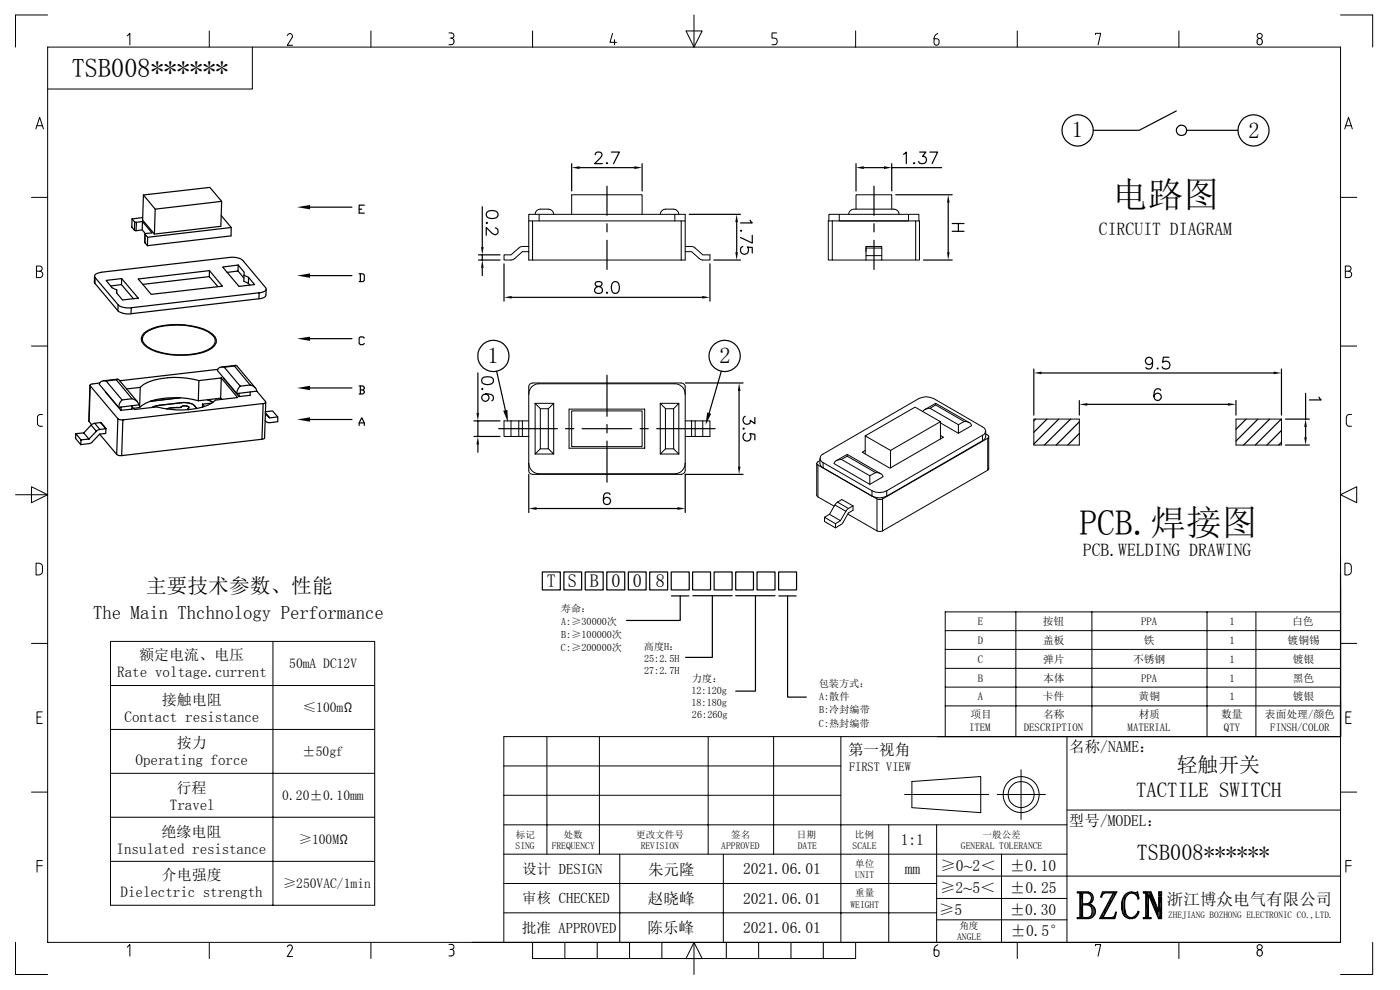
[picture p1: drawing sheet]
<svg xmlns="http://www.w3.org/2000/svg" width="297mm" height="210mm" viewBox="0 0 297 210" stroke-linecap="round" stroke-linejoin="round" font-family="sans-serif">
<g fill="none" stroke="#000" stroke-width=".21">
<path d="M10.1 10h274.3v189.9h-274.3zM10.1 3.2h-6.8v6.8M27 7.6l.5-.5v2.4M44.4 6.6v3.4M53.5 10v8.9h-43.4M60.9 7.5l.6-.4a.57 .57 0 0 1 .5 .9l-1.1 1.6h1.2M78.7 6.6v3.4M95.2 7h.6a.55 .55 0 0 1 .5 .5 .55 .55 0 0 1-.5 .6M95.5 8.1h.3M95.8 8.1a.73 .73 0 0 1 .5 .7 .73 .73 0 0 1-.5 .7h-.6M113 6.6v3.4M130 7.1l-.6 1.9h1.4"/>
<path d="M130.4 8.4v1.1M145.5 6.6h3.5l-1.8 3.4zM147.2 3.2v6.8M164.8 7h-1v1.1h.5a.71 .71 0 0 1 .6 .7 .71 .71 0 0 1-.6 .7h-.5M181.5 6.6v3.4M199 7.1a1.56 1.56 0 0 0-.6 2.4 .67 .67 0 0 0 .8-.5 .67 .67 0 0 0-.5-.8h-.5M215.8 6.6v3.4M232.4 7.3v-.2h1.1l-.6 2.4M250.1 6.6v3.4M266.9 8.2a.64 .64 0 0 1 .9 .7 .64 .64 0 0 1-1.1 .4v-.9zM284.4 3.2h6.8v6.8M7.6 27.3l.8-2.4 .8 2.4"/>
<path d="M7.8 26.7h1.2M285.3 27.3l.8-2.4 .8 2.4M285.5 26.7h1.2M6.7 41.9h3.4M7.7 57.5h.7a.68 .68 0 0 1 .7 .7 .68 .68 0 0 1-.7 .7h-.7v-2.5h.7a.55 .55 0 0 1 .6 .6 .55 .55 0 0 1-.6 .5M112.2 52.3l-1.8 .1-2 1.7h-1.5v1.1l2-.1 1.9-1.7h1.4M112.2 46.9h.8v8.3M112.2 46.9v8.3h33.2v-8.3h-.9M113 46.9h31.5v8.3M113.5 45.5a1.08 1.08 0 0 1 1.1-1.1h1.7a1.16 1.16 0 0 1 1.2 1.1M114.4 45.5v1.4M121.3 45.5v-4.2h14.9v4.2"/>
<path d="M140.1 45.5a1.16 1.16 0 0 1 1.1-1.1h1.7a1.16 1.16 0 0 1 1.1 1.1M143.2 46.9v-1.4h2.2v1.4M143.2 45.5h-31v1.4M145.4 52.3l1.7 .1 2 1.7h1.5v1.1l-1.9-.1-2-1.7h-1.3M176.6 46.9h17.7v8.3h-7.2M176.6 46.9v8.3h7.1M176.6 46.9h-.9v8.3h.9M178 45.5h14.7v1.4h-14.7zM178 45.5h-2.2v1.4M180 45.5a1.16 1.16 0 0 1 1.1-1.1h8.5a1.08 1.08 0 0 1 1.1 1.1M181.6 44.4v-3.1h7.6v3.1M183.7 52.6h3.4v1.6"/>
<path d="M183.7 52.6v-.3h3.4v.3M183.7 52.6v1.6M187.1 54.2v1h-3.4M187.1 54.2h-3.4v1M192.7 45.5h2.2v1.4M194.3 46.9h.8v8.3h-.8M284.4 41.9h3.4M285.4 57.5h.7a.68 .68 0 0 1 .7 .7 .68 .68 0 0 1-.7 .7h-.7v-2.5h.7a.55 .55 0 0 1 .5 .6 .55 .55 0 0 1-.5 .5M6.7 73.4h3.4M284.4 73.4h3.4M9 87.9l-.8 .1-.3 .6 .1 1.5 .2 .2 .8 .1M108.4 89.3v3.3h1.7"/>
<path d="M110.1 89.3h-3.2v3.3h1.5M110.8 89.3h-.7v3.3h.7M112.2 83.6a2.17 2.17 0 0 1 2.2-2.2h28.8a2.17 2.17 0 0 1 2.2 2.2M112.2 98.3a2.24 2.24 0 0 0 2.2 2.2h28.8a2.24 2.24 0 0 0 2.2-2.2M112.2 89.3h-1.4v3.3h1.4M112.4 81.5l.6-.3h31.5a.87 .87 0 0 1 .9 .9v17.7a.87 .87 0 0 1-.9 .8h-31.5a.8 .8 0 0 1-.8-.8v-17.7zM113.5 85.6l1.1 1.1M113.5 85.6v10.7M113.5 85.6h4M114.6 86.7h1.7v8.5h-1.7zM114.6 95.2l-1.1 1.1M116.3 95.2l1.2 1.1h-4"/>
<path d="M117.5 85.6l-1.2 1.1M117.5 85.6v10.7M120.7 86.8h16.1v8.3h-16.1zM121.3 87.2h14.9v7.5h-14.9zM140.1 85.6l1.1 1.1M140.1 85.6v10.7M140.1 85.6h3.9M141.2 95.2l-1.1 1.1h3.9M141.2 86.7h1.7v8.5M141.2 95.2h1.7M141.2 86.7v8.5M142.9 95.2l1.1 1.1"/>
<path d="M142.9 86.7l1.1-1.1v10.7M145.4 89.3h1.3v3.3h.8v-3.3h-.8M145.4 92.6h1.3M147.5 89.3h1.6v3.3M149.1 89.3h1.5v3.3h-3.1M173.3 98.3v6.8l.2 .3M173.5 98.6v6.8l3.4 2M173.5 98.6l12.5 7.2M173.9 97.7l-.6 .5 .2 .4M173.9 97.2v1.1l.4 .7 .3 .2M174.6 98.1v1.1l10.4 6M174.6 98.1l10.4 6"/>
<path d="M177.4 97.7l2.3-1.3 7.1 4.1M178.5 97.5a1.38 1.38 0 0 0-1.6 .8l7.6 4.4M178.5 97.5l1.2-.7 6 3.4M178.5 97.5l6 3.4M179.7 96.4v.4M183.5 92.5l10.6-6.1 5.4 3.1-10.6 6-5.4-3v3.8M188.9 95.5v3.7M196.2 86.9l2.3-1.3 7.1 4.1M197.3 86.6l-.8 .1-.7 .6M198.5 85.6v.3M199.5 92.4l.6 .4-11.3 6.5-5.9-3.4 .6-.4M199.5 89.7l3.8 2.2"/>
<path d="M199.5 89.5v3.6M204.5 89.4a1.51 1.51 0 0 1 1.6 .9l-2.8 1.6v-1.8M204.5 89.4l-6-3.5-1.2 .7 6 3.5M204.5 89.4l-1.2 .7M208.4 92.3a.94 .94 0 0 0 .7-.9 .94 .94 0 0 0-.7-.8l-10.3-6.1a3.4 3.4 0 0 0-3.2 0l-20.3 11.8a.97 .97 0 0 0-.6 .9 .97 .97 0 0 0 .6 .9M208.4 92.3v1.2l-20.3 11.7M208.4 92.3l-20.3 11.8M209.1 92l.6 .4 .1 .3-.3 .3M209.1 91.4v1.2l-.3 .7-.4 .2M209.5 93v6.7l-22.3 12.9M209.5 93l-22.3 12.8M209.8 92.6v6.8l-.3 .3"/>
<path d="M219.3 88.9h9.7v5.5h-9.7zM262.2 88.9h9.7v5.5h-9.7zM286.7 87.9l-.8 .1-.3 .6 .1 1.5 .2 .2 .8 .1M3.3 104.9h6.8M6.7 103.3l3.4 1.6-3.4 1.7zM7.7 119.5a1.17 1.17 0 0 1 1.3 .4 1.68 1.68 0 0 1-.5 2l-.8 .1zM174.9 109.7v.9l2.3 1.4M176 109.1l-1.1 .6 2.3 1.4M177.7 106.5l.9-.5 2.4 1.3-1 .6zM177.7 106.5l-.6 .6M179.4 108.5l-2.3-1.4-1.1 2 2.3 1.3M179.4 108.5l-1.1 1.9"/>
<path d="M179.9 109.1l6.1 3.5M180 107.9l-.6 .6M181 107.3v.9l-1 .6a4.4 4.4 0 0 1-2.8 3.2v-.9l1.1-.7M184.5 100.9v1.8M185 104.1a3.4 3.4 0 0 0 3.1 0M185 105.2a3.4 3.4 0 0 0 3.1 0M185 104.1v1.1M185.7 100.2a1.43 1.43 0 0 1 1.6 .9l-2.8 1.6M185.7 100.2l-1.2 .7M186 105.8l.4 .2 .8-.2M186 112.6l.4 .1 .8-.1M186 105.8v6.8"/>
<path d="M187.2 105.8v6.8M188.1 104.1v1.1M284.4 104.9l3.4-1.6v3.3zM284.4 118.3v38v-31.8M285.3 119.5a1.17 1.17 0 0 1 1.3 .4 1.68 1.68 0 0 1-.4 2l-.9 .1zM6.7 136.5h3.4M23.4 136.1h56.1v55.9h-56.1zM57.9 136.1v55.9M200.5 137.8h83.9M200.5 133.8h83.9M215.5 129.8v26.5M231.6 129.8v26.5"/>
<path d="M256.1 129.8v26.5M266.4 129.8v26.5M284.4 136.5h3.4M284.4 129.8h-83.9v26.5M7.9 152.1h.8M9 151h-1.1v2.5h1.1M23.4 145.4h56.1M23.4 154.7h56.1M116 156.3v24.9M127.2 156.3v24.9M150.2 156.3v24.9M164.1 156.3v24.9"/>
<path d="M178.4 156.3v43.6M200.5 149.7h83.9M200.5 145.8h83.9M200.5 141.8h83.9M226.3 156.3v43.6M284.4 156.3h-177.5v43.6M285.5 152.1h.9M286.6 151h-1.1v2.5h1.1M6.7 168h3.4M23.4 164h56.1M23.4 173.4h56.1M106.9 175h119.4"/>
<path d="M106.9 162.5h.1M106.9 162.5h71.5M178.4 168.7h-71.5M188.5 175v24.9M191.9 168.5h17.9M193.5 165.8l14.6-1.1v7.7l-14.6-1.1zM198.7 175v24.9M211.6 168.5h10.2M216.6 163.3v10.5M226.3 171.8h58.1M284.4 168h3.4M3.3 199.9v6.8h6.8"/>
<path d="M7.9 183.6h1.1M9 182.5h-1.1v2.5M23.4 182.7h56.1M44.4 199.9v3.4M78.7 199.9v3.4M106.9 181.2h119.4M106.9 193.6h91.8M106.9 187.4h91.8M113 199.9v3.4h68.5v-3.4M119.8 199.9v3.4M126.7 199.9v3.4M131.5 181.2v18.7"/>
<path d="M133.6 199.9v3.4M140.4 199.9v3.4M147.2 199.9l1.8 3.4h-3.5zM147.2 199.9v6.8M153.4 181.2v18.7M154.1 199.9v3.4M160.9 199.9v3.4M167.8 199.9v3.4M174.7 199.9v3.4M198.7 185.8h85.7M198.7 190.6h27.6M198.7 195.1h27.6"/>
<path d="M212.5 181.2v18.7M215.8 199.9v3.4M231.7 192v2.6M231.8 192.1v2.5M232 192.2v2.2M238.1 190.7v2.9M238.2 190.7v2.9M238.3 190.3v3.8M238.4 190v4.2M238.5 189.9v4.5M250.1 199.9v3.4M285.5 183.6h1.1"/>
<path d="M286.6 182.5h-1.1v2.5M291.2 199.9v6.8h-6.8M27 200.9l.5-.5v2.4M60.9 200.8l.3-.3 .3-.1a.53 .53 0 0 1 .5 .9l-1.1 1.6h1.2M95.2 200.3h.6a.53 .53 0 0 1 .5 .6 .53 .53 0 0 1-.5 .5M95.5 201.4h.3M95.8 201.4a.73 .73 0 0 1 .5 .7 .73 .73 0 0 1-.5 .7h-.6M199 200.4a1.56 1.56 0 0 0-.6 2.4 .67 .67 0 0 0 .8-.5 .67 .67 0 0 0-.5-.8h-.5M232.4 200.6v-.2h1.1l-.6 2.4M266.7 201.7a.62 .62 0 0 1 .9 0 .62 .62 0 0 1 0 .9 .62 .62 0 0 1-.9 0z"/>
<circle cx="267.2" cy="7.6" r=".55"/>
<circle cx="216.6" cy="168.6" r="2.77"/>
<circle cx="216.6" cy="168.5" r="3.8"/>
<circle cx="267.2" cy="200.9" r=".55"/>
</g>
<g fill="#000">
<path d="M121.3 35.6l1.7-.3v.6zM134.6 35.3l1.6 .3-1.6 .3zM181.6 35.6l1.7-.3v.6zM187.5 35.3l1.7 .3-1.7 .3zM63 58.5l2.8-.5v.9zM63 43.9l2.8-.4v.9zM102.3 55.2l.3 1.6h-.5zM102.1 52.4h.5l-.3 1.7zM156 53.5h.5l-.2 1.7zM156.3 45.5l.2 1.6h-.5zM201.2 41.3l.3 1.7h-.6zM200.9 53.5h.6l-.3 1.7z"/>
<path d="M63 71.8l2.8-.4v.9zM106.9 63.1l1.7-.3v.5zM149 62.8l1.6 .3-1.6 .2zM219.3 79.1l1.7-.3v.6zM270.2 78.8l1.7 .3-1.7 .3zM63 82.3l2.8-.5v1zM63 89l2.8-.5v1zM101.4 92.6l.2 1.7h-.5zM101.1 87.6h.5l-.2 1.7zM106.8 87.1l.8-.1 .2 2.6zM150 87.5l.9 .3-1.2 2.4zM156.8 81.2l.3 1.7h-.6z"/>
<path d="M156.5 99h.6l-.3 1.6zM229 85.8l1.7-.3v.6zM260.5 85.5l1.7 .3-1.7 .3zM276.7 92.8h.5l-.2 1.6zM277 88.9l.2 1.7h-.5zM112.2 107.9l1.6-.3v.6zM143.7 107.6l1.7 .3-1.7 .3zM228.5 194.6h.5l-.5 .3zM228.5 194.9l.5-.3v.3zM228.5 189.2h.5l-.5 .2zM228.5 189.4l.5-.2v.2zM229 194.6v.3z"/>
<path d="M229.1 194.6l-.1 .3zM229 189.2v.2zM229.1 189.2v.2zM229.1 194.5v.4zM229.1 189.2v.3zM229.1 189.2h.5l-.5 5.7zM229.6 189.2v5.7h-.5zM229.6 194.3v.6zM229.7 194.5l-.1 .4zM229.6 189.2v.5zM229.7 189.2l-.1 .5zM229.7 194.5l.1 .1-.1 .3z"/>
<path d="M229.8 194.6v.3h-.1zM229.7 189.2h.1l-.1 .4zM229.8 189.2l-.1 .4zM229.8 194.6h.2l-.2 .3zM230 194.6v.3h-.2zM229.8 189.2h.2l-.2 .2zM230 189.2v.2h-.2zM229.6 191.7h.8l-.8 .2zM229.6 191.9l.8-.2v.2zM230 189.2h.5l-.5 .2zM230 189.4l.5-.2v.2zM230 194.6h.5l-.5 .3z"/>
<path d="M230 194.9l.5-.3v.3zM230.4 191.7h.2l-.2 .2zM230.6 191.7v.2h-.2zM230.6 191.7l.2-.1-.2 .3zM230.8 191.6v.4l-.2-.1zM230.5 194.6h.4l-.4 .3zM230.5 194.9l.4-.3v.3zM230.5 189.2h.4l-.4 .2zM230.5 189.4l.4-.2v.3zM230.8 191.6h.1l-.1 .4zM230.9 191.6v.4h-.1zM230.9 191.6l.1-.1-.1 .5z"/>
<path d="M231 191.5v.6l-.1-.1zM231 191.8v.3zM231.1 191.8l-.1 .3zM231 191.5v.3zM231.1 191.5l-.1 .3zM230.9 194.6h.2l-.2 .3zM231.1 194.6v.2l-.2 .1zM231.1 191.5v.2zM231.1 191.8h.1l-.1 .3zM231.2 191.8v.4l-.1-.1zM230.9 189.2l.3 .1-.3 .2zM230.9 189.5l.3-.2v.4z"/>
<path d="M231.2 189.3v.4zM231.3 189.4v.4zM231.1 194.6l.2-.2-.2 .4zM231.3 194.4v.4h-.2zM231.4 191.1l-.3 .6zM231.4 191.1v.5l-.3 .1zM231.4 191.1v.5zM231.3 189.4l.1 .1-.1 .3zM231.4 189.5v.5l-.1-.2zM231.2 191.8l.3 .1-.3 .3zM231.2 192.2l.3-.3v.5zM231.4 189.5v.5z"/>
<path d="M231.5 189.5v.8zM231.5 190.8l-.1 .8zM231.3 194.4l.2-.2-.2 .6zM231.5 194.2v.5l-.2 .1zM231.6 190.4l-.1 1.1zM231.6 189.6v.8zM231.6 189.6v1.8zM231.6 193.7l-.1 1zM231.6 193.7v.9l-.1 .1zM231.5 191.9l.1 .1-.1 .4zM231.6 192v.7l-.1-.3zM231.7 193.5l-.1 1.1z"/>
<path d="M231.6 192v.7zM231.7 192v1.5zM231.6 189.6v1.7zM231.7 189.8l-.1 1.5zM231.7 189.8l.1 .2-.1 1.3zM231.8 190l-.1 1.3zM231.8 190v1zM231.9 190.2l-.1 .8zM231.9 190.2v.7zM232.1 192.4v1.8zM232.1 192.5v1.7zM232.1 192.5l.2 .3-.2 1.3z"/>
<path d="M232.3 192.8v1l-.2 .3zM232.3 192.8v1zM232.4 192.9l-.1 .9zM232.4 192.9v.7zM233.5 194.4v.5h-.2zM233.7 189.7v.6l-.2-.1zM233.8 189.3l-.1 1zM233.9 189.2l-.1 .7zM234 193.6l-.5 1.3v-.5zM234 193.6v1.3h-.5zM234 194.6h.1l-.1 .3zM234.1 194.6v.3h-.1z"/>
<path d="M234.1 193.3l-.1 1.3v-1zM234.1 193.3v1.1l-.1 .2zM233.9 189.2h.2l-.2 .6zM234.1 189.2v.3l-.2 .3zM234.1 189.2h.4l-.4 .3zM234.1 189.5l.4-.3v.2zM234.5 189.2h1.3l-1.3 .2zM234.5 189.4l1.3-.2v.2zM234.1 194.6h1.7l-1.7 .3zM234.1 194.9l1.7-.3v.3zM235.8 190.2l-1.7 4.2v-1.1zM235.8 190.2v1.1l-1.7 3.1z"/>
<path d="M236.2 189.4l-.4 1.9v-1.1zM236.2 189.4v1.1l-.4 .8zM235.8 189.2h.4l-.4 .2zM235.8 189.4l.4-.2v.2zM235.8 194.6l.5-.1-.5 .4zM235.8 194.9l.5-.4v.4zM236.5 194.1l-.2 .8v-.4zM236.5 194.1v.8h-.2zM236.7 193.5l-.2 1.4zM236.7 193.5h.1l-.1 .7zM236.2 189.2h.6l-.6 1.3zM236.8 189.2l-.6 1.3z"/>
<path d="M238 191.6v1.3zM238.6 192.6v1.8zM238.7 193v1.4zM238.6 189.9v1.4zM238.7 189.9l-.1 1.4zM238.7 193l.1 .8-.1 .6zM238.8 193.8v.8l-.1-.2zM238.8 189.7l-.1 1.1v-.9zM238.8 189.7l-.1 1.1zM238.8 189.7l.1-.1-.1 .7zM238.9 189.6l-.1 .7zM238.8 193.8l.2 .4-.2 .4z"/>
<path d="M239 194.2v.5l-.2-.1zM239 194.2v.5zM239.1 194.2l-.1 .5zM238.9 189.6l.3-.2-.3 .8zM239.2 189.4v.5l-.3 .3zM239.1 194.2l.3 .3-.3 .2zM239.1 194.7l.3-.2v.3zM239.2 189.4l.3-.1-.3 .6zM239.5 189.3v.3l-.3 .3zM239.4 194.5l.2 .1-.2 .2zM239.6 194.6v.3l-.2-.1zM239.5 189.3h.1l-.1 .3z"/>
<path d="M239.6 189.3l-.1 .3zM239.6 194.6h.2l-.2 .3zM239.6 194.9l.2-.3v.3zM239.6 189.3l.4-.1-.4 .3zM239.6 189.5l.4-.3v.2zM240 189.2v.2zM240.1 189.2l-.1 .2zM239.8 194.6h.4l-.4 .3zM239.8 194.9l.4-.3v.3zM240.2 194.6v.3zM240.3 194.6l-.1 .3zM240.1 189.2h.3l-.3 .2z"/>
<path d="M240.1 189.4l.3-.2v.3zM240.4 189.2v.3zM240.4 189.3v.2zM240.4 189.3h.2l-.2 .2zM240.4 189.5l.2-.2v.3zM240.3 194.6l.4-.2-.4 .5zM240.7 194.4v.3l-.4 .2zM240.6 189.3l.2 .1-.2 .2zM240.8 189.4v.3l-.2-.1zM240.7 194.4l.2-.2-.2 .5zM240.9 194.2v.4l-.2 .1zM240.8 189.4h.2l-.2 .3z"/>
<path d="M241 189.4v.4l-.2-.1zM241 194l-.1 .6v-.4zM241 194v.5l-.1 .1zM241 189.4l.1-.1-.1 .5zM241.1 189.3v.6l-.1-.1zM241.2 193.8l-.2 .7v-.5zM241.2 193.8v.5l-.2 .2zM241.3 193.7l-.1 .6zM241.1 189.3l.2-.1-.2 .7zM241.3 189.2v1.1l-.2-.4zM241.3 189.2v1.1zM241.4 189.7v1z"/>
<path d="M241.4 193.3l-.1 .9zM241.4 193.3v.7zM241.5 193.3l-.1 .7zM241.5 193.3l.1 .1-.1 .5zM241.4 189.7l.2 .9-.2 .1zM241.4 190.7l.2-.1zM242.6 194.6h.4l-.4 .3zM242.6 194.9l.4-.3v.3zM242.6 189.2h.4l-.4 .2zM242.6 189.4l.4-.2v.2zM243 194.6v.3zM243.1 194.6l-.1 .3z"/>
<path d="M243 189.2v.2zM243.1 189.2v.2zM243.1 189.2h.5l-.5 5.7zM243.6 189.2v5.7h-.5zM243.6 194.5v.4zM243.7 194.6l-.1 .3zM243.6 189.2v.7zM243.7 189.2l-.1 .7zM243.7 194.6v.3zM243.7 194.6h.5l-.5 .3zM243.7 194.9l.5-.3v.3zM243.7 189.2h.5l-.5 .7z"/>
<path d="M244.2 189.2v1.9l-.5-1.2zM244.2 189.2l1.6 3.9-1.6-2zM244.2 191.1l1.6 2v1.8zM245.8 193.1v1.8zM245.8 193.3v1.6zM245.8 190.3h.6l-.6 4.6zM246.4 190.3v4.6h-.6zM245.8 189.2h.6l-.6 .9zM246.4 189.2v.9h-.6z"/>
<path d="M230.9 189.2v.3z" fill-rule="evenodd"/>
<path d="M230.9 189.2v.3z" fill-rule="evenodd"/>
<path d="M231.5 191.9v.5z" fill-rule="evenodd"/>
<path d="M231.5 191.9v.5z" fill-rule="evenodd"/>
<path d="M231.5 190.7v.8z" fill-rule="evenodd"/>
<path d="M231.5 190.7v.8z" fill-rule="evenodd"/>
<path d="M236.5 194.1v.8z" fill-rule="evenodd"/>
<path d="M236.5 194.1v.8z" fill-rule="evenodd"/>
<path d="M238 191.3v1.6z" fill-rule="evenodd"/>
<path d="M238 191.3v1.6z" fill-rule="evenodd"/>
<path d="M238.6 192.6v1.8z" fill-rule="evenodd"/>
<path d="M238.6 192.6v1.8z" fill-rule="evenodd"/>
<path d="M238.6 189.9v1.4z" fill-rule="evenodd"/>
<path d="M238.6 189.9v1.4z" fill-rule="evenodd"/>
<path d="M241.3 189.2v1.1z" fill-rule="evenodd"/>
<path d="M241.3 189.2v1.1z" fill-rule="evenodd"/>
<path d="M243.1 194.5v.4z" fill-rule="evenodd"/>
<path d="M243.1 194.5v.4z" fill-rule="evenodd"/>
<path d="M243.1 189.2v.2z" fill-rule="evenodd"/>
<path d="M243.1 189.2v.2z" fill-rule="evenodd"/>
</g>
<g fill="none" stroke="#000" stroke-width=".25">
<path d="M121.3 34.7v5.8M123 35.6h11.6M126.3 32.9l.1-.4a.79 .79 0 0 1 1.3 .2l-.4 .8-1.2 1.2h1.7M128.6 34.6l.2-.1 .1 .1zM128.8 39.5v6.2M129.7 32.3h1.7l-1.2 2.4M136.2 34.7v5.8M181.6 34.7v5.8M183.3 35.6h4.2M185.4 39.5v6.2M189.2 35.6h10.6M189.2 34.7v5.8"/>
<path d="M191.7 32.7l.6-.4v2.4M193.9 34.5l.1 .1-.1 .1-.1-.1zM195.1 32.3h1.3l-.7 .9a.79 .79 0 0 1 .9 .9 .79 .79 0 0 1-1.1 .6l-.4-.1-.2-.4M197.3 32.3h1.6l-1.2 2.4M249.5 23.5l-7.8 4.1h-9.8M251.8 27.6h10.8M20.1 58.5l-.1 1.3 .1 .3M20.2 58.9l-.1-.4 .1-.2 1.3-.6 27.2-3.1a3.7 3.7 0 0 1 2.8 .6l5 6-.3 .6-1.2 .3M20.2 58.9l4.9 5.7M20.2 58.9l-.1 1.2M25.8 59.1l-3.3 .4 1.3 1.5 1 .5M25.8 59.1l3.5 4.1-3.3 .4-1.3-1.5 .1-.6"/>
<path d="M25.8 59.1v1.3M28 46.4v1.8l.5 .7M28 46.4l.6 .7M28.5 48.9h.4M28.6 47.1l.3 .1M28.6 47.1l-.1 1.8M28.9 48.9l1.3-.1 .7 .8M28.9 47.2l1.3-.2 2 2.4-1.4 .2 .5 .7M28.9 47.2v1.7M29.3 59.2l15.1-1.8 2.8 3.3-15.1 1.7zM30.2 47v1.8M30.3 46.1l-2.3 .3"/>
<path d="M30.4 41.4l14.1-1.6 2.5 2.9M30.4 41.4l-.1 5.3 2.5 3M30.4 41.4l2.5 3M30.7 51.5l.6 .6M30.7 51.4v.1M30.8 49.7l-.1 1.8M31.3 50.3v1.8M32.9 44.4l14.1-1.7-.1 5.3-14.1 1.7zM44.4 58.7l-14.1 1.6M44.4 58.7l1.8 2.1M44.4 57.4v1.3M46.9 45.7l2.2 2.6"/>
<path d="M49.1 48.3l-17.8 2M49.1 48.3l-.1 1.7-17.7 2.1M50.5 57.5l1.2 1.5M50.5 57.5l-2.3 .3M50.5 56.2l-3.3 .4 3.5 4.1 3.3-.3-1.3-1.6M50.5 56.2l1.3 1.5v.7M50.5 56.2v1.3M51.8 58.4l.9 .4M51.8 58.4l-.1 1.2 1 .5M52.7 58.8v1.3M65.8 58.5h8.9M65.8 43.9h8.9"/>
<path d="M76.2 58.1h.8l.3 .2v1.2l-.3 .2h-.8M76.2 44.4h.5M76.4 58.1v1.6M77.3 43.5h-1.1v1.7h1.1M101.5 55.2h4.6M101.5 54.1h4.6M102.3 43.9v8.5M102.3 54.1v1.1M102.3 56.8v1.7M103.3 45a1.8 1.8 0 0 1 2.2 0 .8 .8 0 0 1-.3 1.2 1.94 1.94 0 0 1-1.9-.2l-.1-.4zM103.3 47.2l.1 .1-.1 .1-.1-.1zM105.1 48.3h.1a.79 .79 0 0 1 .5 1l-.2 .2a.55 .55 0 0 1-.8 .2l-1.5-1.4v1.6"/>
<path d="M106.9 56v7.9M126.4 59.9a.52 .52 0 0 0 .2 .8 .91 .91 0 0 1 1 .3 .91 .91 0 0 1 .1 1 .89 .89 0 0 1-1 .2 .89 .89 0 0 1-.6-.8 1.16 1.16 0 0 1 1.2-.7 .51 .51 0 0 0 .3-.8l-.4-.2zM128.8 47.5v1.7M128.8 51v6.1M130.1 59.9a.8 .8 0 0 1 1.2 .3 1.94 1.94 0 0 1-.3 1.9 .8 .8 0 0 1-1.2-.3 1.94 1.94 0 0 1 .3-1.9zM146.2 45.5h10.9M150.6 56v7.9M151.5 55.2h5.6M156.3 47.1v6.4M157.1 48.9h.2l-.1 .2zM157.6 52.3a.87 .87 0 0 0-.4 1.3 .87 .87 0 0 0 1.3 .1 .87 .87 0 0 0 0-1.3l1.1 .1v1.2M159.1 46.7l.5 .6h-2.5"/>
<path d="M159.6 49.9v1.7l-2.5-1.2M185.4 47.5v1.7M185.4 51v6.1M190 41.3h12M195.9 55.2h6.1M201.2 43v10.5M202 47.4h2.5M202 49.1h2.5M203.3 47.4v1.7M20.1 60.1l4.9 5.8M24.8 61.5v.6M25 65.9a3.6 3.6 0 0 0 2.8 .6"/>
<path d="M25.1 64.6a3.6 3.6 0 0 0 2.7 .7M25.1 64.6l-.1 1.3M25.8 60.4l-2.3 .3M25.8 60.4l2.5 3M27.8 65.3v1.2M30.6 70.7a11.1 11.1 0 0 1 7.1-1.9 12.7 12.7 0 0 1 7.4 2.1 1.7 1.7 0 0 1-.1 2.9 13.7 13.7 0 0 1-9 1.4 9.6 9.6 0 0 1-5.5-2.1 1.56 1.56 0 0 1 .1-2.4zM30.8 70.7a13.3 13.3 0 0 1 9.8-1.5 8.3 8.3 0 0 1 4.8 2.3 1.64 1.64 0 0 1-.6 2.3 14.8 14.8 0 0 1-11.5 .7 4.9 4.9 0 0 1-3-2l-.1-.6 .1-.6zM46.2 78.4l-20.8 2.4M47.6 77.9a1.03 1.03 0 0 0-1.5 .7l4.1 4.9M47.6 77.9l3.4 4M49.7 77.6l.2-.1 .3 .1 4 4.7M49.7 77.6l-2.1 .3"/>
<path d="M49.7 77.6l3.4 4.1M50 77.5l-3 .4M52.7 60.1l.3 .4M54.9 63.4l-27.1 3.1M55 62.1l-27.2 3.2M55 62.1l-.1 1.3M56.5 61.3l-.2 1.6-.4 .3-1 .2M65.8 71.8h8.9M77.3 71.7l-.3-.2h-.6l-.2 .2v1.2l.2 .2h.6l.3-.2M101.4 79.1v8.5M105.4 78.7l1.8 8.3M108.6 63.1h40.4"/>
<path d="M128.6 62.1l.2-.1 .1 .1-.1 .1zM128.8 79.6v8.7M153 78.7l-2.6 8.9M219.3 78.3v9.8M221 79.1h49.2M244.5 76.6a.77 .77 0 0 1-1.1 .6 .77 .77 0 0 1-.2-1.2 .77 .77 0 0 1 1.2 .2 2.41 2.41 0 0 1-.2 1.9 .72 .72 0 0 1-1.1-.2M245.5 78.1h.2l-.1 .2zM248 75.8h-1.2l-.1 1.1a.87 .87 0 0 1 1.3 0 .87 .87 0 0 1-.2 1.3 .87 .87 0 0 1-1.3-.4M271.9 78.3v9.8M16.1 92l-.1 1 1.1 1.3M16.1 92l1.1 1.3M17.2 93.3l-.1 1"/>
<path d="M17.8 91.8l-1.7 .2M17.8 91.8l1.1 1.3M18.9 93.1l-1.7 .2M18.9 89.4l.5 .7M19.1 81.7l-.2 7.7M19.1 81.8l-.2 7.6M19.1 81.8l5.9 7M19.3 90.2l-1.5 1.6M19.3 90.2l1.1 1.3M20.1 89.8l-.8 .4M20.1 89.8l1.1 1.3M20.4 91.5l-1.5 1.6"/>
<path d="M21.2 81.2l-1.6 .2a.35 .35 0 0 0-.3 .1 .35 .35 0 0 0-.2 .3M21.2 92.1l3.6 4.3M21.2 91.1l-.8 .4M21.4 89.6l1.1 1.3M21.4 89.6l-1.3 .2M21.4 89.6v.1M22.4 83.1l3.2 3.9M22.5 90.9l-.1 1-1.2 .2-1.9 1.9-2.2 .3M22.5 90.9l-1.3 .2M22.5 80.8a1.08 1.08 0 0 0-1.4 .7l4.1 4.9M22.5 80.8l3.4 4M24.7 80.6l.5-.1 4 4.7"/>
<path d="M24.7 80.6l3.3 4M24.7 80.6l-2.2 .2M24.8 96.4l.5 .2h.5M25 80.4l-3.1 .4M25 88.8l.3 .2 .8 .1M25 88.8l-.2 7.6M25.7 86.4l-.1 .6M25.9 84.8a2.16 2.16 0 0 0-.7 1.6M26.1 89.1l-.3 7.5M28 84.6a1.55 1.55 0 0 1 1.4 1.3l-4.2 .5M28 84.6l-2.1 .2M28 86.1v.7l-2.4 .2"/>
<path d="M29.6 86.4l-1.3 .2M29.7 82.2l-2.8 .3M29.7 82.2l-.1 4.2M31.9 85.1l-1 .4-1.3 .9M32.3 86.4l1.5-.4 4.7-.6a3.2 3.2 0 0 1 3.3 1.3M35.3 86.7l.9-.2 1.9-.1a1.62 1.62 0 0 1 2 0l-.2 .3 .1 .2M38.2 84.4l3.9 .6M38.2 84.4a17.7 17.7 0 0 0-6.3 .7M38.2 84.4l-6.3 .7M42.2 80.7a17.7 17.7 0 0 0-10.8 .4l-1 .5-.7 .6M42.2 80.7l-.1 4.3M43 85.7l.4 .5"/>
<path d="M43 85.7v.7M44.1 84.8l1.1 .5M44.1 84.8l-2 .2M44.9 85.5l-1.9 .2M46.8 84.5l-2.7 .3M46.8 84.5l.2 .2M46.9 80.2l3.5 4.1-4.7 .6a10.1 10.1 0 0 1-6.6 2.1 21.3 21.3 0 0 1-5.8-.7l-4.8 .6-.5-.6M46.9 80.2l-4.7 .5M46.9 80.2l-.1 4.3M47.4 80.2l3.3 3.9M50.7 83.4v.7M51 81.9l-.5 .6-.3 1"/>
<path d="M53.1 81.7a1.68 1.68 0 0 1 1.4 1.3M53.1 83.1v.8l-2.4 .2M53.1 81.7l-2.1 .2M54.5 83l1.8 2.2v.3l-.5 .1M54.5 83l-4.3 .5M55.6 93.2l-29.8 3.4M55.8 85.6l-29.7 3.5M55.8 85.6l-.2 7.6M56.3 87.3l1.5-.1 1.1 1.2v1.1l-1.9 .2-.4-.1-.3-.4M56.3 87.5l.9 1.1-.9-.8M56.4 85.3l-.3 7.6-.5 .3M58.9 88.4l-1.7 .2"/>
<path d="M65.8 82.3h8.9M65.8 89h8.9M76.2 90.3v-.6l.5-1.1 .6 1.1v.6M76.2 81.9h.8l.3 .3v.2l-.3 .3M76.2 89.7h1.1M76.4 82.7h.6l.3 .3v.3l-.3 .3h-.8M76.4 81.9v1.7M100.5 92.6h5.6M100.5 89.3h5.6M101.4 89.3v3.3M101.4 94.3v1.6M102.2 82.5l.1-.1 .1 .1-.1 .1z"/>
<path d="M102.3 80.3a1.98 1.98 0 0 1 2.3 0 .8 .8 0 0 1-.4 1.1 1.94 1.94 0 0 1-1.9-.2l-.1-.3zM103 83.6a.78 .78 0 0 1 .7 1 .78 .78 0 0 1-1.2 .4 .78 .78 0 0 1 .1-1.3 2.06 2.06 0 0 1 2 .2 .72 .72 0 0 1-.3 1.1M105.8 90.9h12.4M120 90.9h1.7M123.5 90.9h10.5M128.8 90v1.8M128.8 93.6v8.7M135.8 90.9h1.7M139.3 90.9h12.4M145.4 81.2h12.2M156.8 82.9v16.1M157.8 90.8l.1 .1-.1 .2-.2-.2z"/>
<path d="M158.1 88.3a.84 .84 0 0 0-.3 1.4 .84 .84 0 0 0 1.4-.2v-.3l.9 .7v-1.3M158.1 91.9a.9 .9 0 0 0-.4 1.3 .9 .9 0 0 0 1.4 .1 .9 .9 0 0 0 0-1.3l1 .1v1.2M219.7 88.9l-.4 .3M222.1 88.9l-2.8 2.8M224.6 88.9l-5.3 5.3M227.1 88.9l-5.5 5.5M229 89.5l-4.9 4.9M229 91.9l-2.5 2.5M229 85v3.1M230.7 85.8h29.8M246.2 82.8a.73 .73 0 0 0-.7-.3 .73 .73 0 0 0-.6 .4 1.46 1.46 0 0 0 .6 2.1 .78 .78 0 0 0 .9-.8 .78 .78 0 0 0-.8-.8 .78 .78 0 0 0-.8 .7M262.2 85v3.1"/>
<path d="M264.4 88.9l-2.2 2.2M266.9 88.9l-4.7 4.7M269.4 88.9l-5.6 5.5M271.8 88.9l-5.5 5.5M271.9 91.3l-3.1 3.1M271.9 93.8l-.6 .6M272.7 94.4h5.1M272.7 88.9h5.1M277 83.4v5.5M277 90.6v2.2M279.8 84.2l.5 .6h-2.5M112.2 100.6v8.1"/>
<path d="M113.8 107.9h29.9M129.4 104.9a.78 .78 0 0 0-1.1-.3 2.06 2.06 0 0 0 0 2.3 .77 .77 0 0 0 1.2-.3 .77 .77 0 0 0-.5-1 .77 .77 0 0 0-1 .6M157.6 100.6h-12.2v8.1M115.1 121.3h3.8v3.8h-3.8zM119.6 121.3h3.8v3.8h-3.8zM124.2 121.3h3.8v3.8h-3.8zM128.7 121.3h3.8v3.8h-3.8zM133.3 121.3h3.8v3.8h-3.8zM137.8 121.3h3.8v3.8h-3.8zM142.4 121.3h3.8v3.8h-3.8zM142.4 126.4h3.7M144.3 126.4v5.2h-11.4"/>
<path d="M146.9 121.3h3.8v3.8h-3.8zM147 126.4h8.3M151.1 126.4v13h-5.7M151.5 121.3h3.8v3.8h-3.8zM156.1 121.3h3.7v3.8h-3.7zM156.1 126.4h8.3M160.3 126.4v20.2h-4.2M160.6 121.3h3.8v3.8h-3.8zM165.2 121.3h3.8v3.8h-3.8zM165.2 126.4h3.7M167.1 126.4v21.5h4M284.4 121.8v34.5h-85.5"/>
<path d="M284.4 148.8v7.5M228.5 189.2h2.4a1.35 1.35 0 0 1 1 1.2 1.35 1.35 0 0 1-.9 1.4 1.55 1.55 0 0 1 1.4 1.6 1.55 1.55 0 0 1-1.5 1.5h-2.4v-.3l.6-.1v-5l-.6-.1zM229.6 191.9a1.61 1.61 0 0 1 1.9 .5 1.72 1.72 0 0 1-.4 2.2 1.25 1.25 0 0 1-1.4-.1zM229.7 189.6a1.19 1.19 0 0 1 1.8 .6 1.19 1.19 0 0 1-1.1 1.5h-.8zM233.9 189.2h3l-2.9 5.4 2.3-.1 .4-1h.1l-.3 1.4h-3.2l2.9-5.5-2.1 .1-.4 .8-.2-.1zM238.9 189.6a2.17 2.17 0 0 1 2.1-.2l.3-.2 .3 1.4-.2 .1a1.38 1.38 0 0 0-1.4-1.3 1.38 1.38 0 0 0-1.3 1.4 5.3 5.3 0 0 0 .3 3.4 1.31 1.31 0 0 0 2.3-.5l.1-.4 .2 .1a1.84 1.84 0 0 1-2.1 1.5 1.84 1.84 0 0 1-1.5-2 3.7 3.7 0 0 1 .9-3.3zM242.6 189.2h1.6l1.6 4.1v-3h.6v4.6h-.6l-2.1-5-.1 4.6 .6 .1v.3h-1.6v-.3h.5v-5.2h-.5zM242.6 189.4h.4M245.8 189.2h.6v.9h-.6z"/>
<circle cx="228.6" cy="27.7" r="3.3"/>
<circle cx="250.7" cy="27.7" r="1.09"/>
<circle cx="265.9" cy="27.7" r="3.3"/>
<circle cx="104.7" cy="75.5" r="3.3"/>
<circle cx="153.7" cy="75.5" r="3.3"/>
</g>
<g font-size="7.5">
<text x="236" y="43.8">电路图</text>
<text x="229" y="113.5">PCB.焊接图</text>
</g>
<text font-size="5.5" x="15.2" y="16.4">TSB008******</text>
<g font-size="4.8">
<text x="227.4" y="29.1">1</text>
<text x="264.8" y="29.3">2</text>
<text x="103.5" y="77">1</text>
<text x="152.6" y="77.1">2</text>
</g>
<text font-size="4.7" x="241.2" y="182.4">TSB008******</text>
<g font-size="4.4">
<text x="31" y="125.8">主要技术参数、性能</text>
<text x="249.7" y="163.8">轻触开关</text>
<text x="241" y="169">TACTILE SWITCH</text>
</g>
<text font-size="4" x="19.8" y="131.3">The Main Thchnology Performance</text>
<g font-size="3.9">
<text x="116" y="124.5">T</text>
<text x="120.5" y="124.5">S</text>
<text x="125.1" y="124.5">B</text>
<text x="129.7" y="124.5">0</text>
<text x="134.2" y="124.5">0</text>
<text x="139.1" y="124.5">8</text>
</g>
<g font-size="3.8">
<text x="233.1" y="49.8">CIRCUIT DIAGRAM</text>
<text x="229.7" y="117.9">PCB.WELDING DRAWING</text>
</g>
<text font-size="3.5" x="247.6" y="192">浙江博众电气有限公司</text>
<g font-size="3.3">
<text x="179.9" y="160.2">第一视角</text>
<text x="226.8" y="159.6">名称/NAME：</text>
<text x="191.1" y="179.2">1:1</text>
<text x="226.8" y="175.2">型号/MODEL：</text>
<text x="137.5" y="185.5">朱元隆</text>
<text x="157.6" y="185.5">2021.06.01</text>
<text x="191.9" y="185.5">mm</text>
<text x="199.5" y="184.7">≥0~2＜</text>
<text x="214.2" y="184.7">±0.10</text>
<text x="137.4" y="191.7">赵晓峰</text>
<text x="157.6" y="191.7">2021.06.01</text>
<text x="199.4" y="189.4">≥2~5＜</text>
<text x="214.2" y="189.4">±0.25</text>
<text x="137.4" y="198">陈乐峰</text>
<text x="157.6" y="198">2021.06.01</text>
<text x="199.2" y="194.1">≥5</text>
<text x="214.2" y="194.1">±0.30</text>
<text x="214.4" y="198.6">±0.5°</text>
</g>
<g font-size="3.2">
<text x="24.8" y="143.7">Rate voltage.current</text>
<text x="29.5" y="140">额定电流、电压</text>
<text x="34.3" y="149.5">接触电阻</text>
<text x="26.4" y="153.2">Contact resistance</text>
<text x="37.5" y="158.6">按力</text>
<text x="28.8" y="162.3">Operating force</text>
<text x="36" y="171.9">Travel</text>
<text x="37.5" y="168.1">行程</text>
<text x="34.3" y="177.5">绝缘电阻</text>
<text x="24.7" y="181.2">Insulated resistance</text>
<text x="25.6" y="190.3">Dielectric strength</text>
<text x="34.3" y="186.6">介电强度</text>
</g>
<g font-size="3.1">
<text x="110.8" y="185.4">设计 DESIGN</text>
<text x="110.8" y="191.6">审核 CHECKED</text>
<text x="110.7" y="197.9">批准 APPROVED</text>
</g>
<g font-size="2.9">
<text x="61.4" y="141.8">50mA DC12V</text>
<text x="64.2" y="151.1">≤100mΩ</text>
<text x="64.1" y="160.3">±50gf</text>
<text x="59.9" y="169.8">0.20±0.10mm</text>
<text x="63.3" y="179.1">≥100MΩ</text>
<text x="60" y="188.4">≥250VAC/1min</text>
</g>
<text font-size="2.6" x="180.1" y="163.6">FIRST VIEW</text>
<g font-size="2.3">
<text x="207.5" y="132.6">E</text>
<text x="207.5" y="136.6">D</text>
<text x="221.2" y="132.6">按钮</text>
<text x="221.3" y="136.6">盖板</text>
<text x="242.1" y="132.6">PPA</text>
<text x="242.7" y="136.6">铁</text>
<text x="260.8" y="132.6">1</text>
<text x="260.8" y="136.6">1</text>
<text x="273.2" y="136.6">镀铜锡</text>
<text x="274.1" y="132.6">白色</text>
<text x="207.5" y="140.6">C</text>
<text x="221.3" y="140.6">弹片</text>
<text x="240.4" y="140.6">不锈钢</text>
<text x="260.8" y="140.6">1</text>
<text x="274.3" y="140.7">镀银</text>
<text x="207.5" y="148.5">A</text>
<text x="207.5" y="144.6">B</text>
<text x="221.2" y="148.5">卡件</text>
<text x="221.3" y="144.6">本体</text>
<text x="241.5" y="148.5">黄铜</text>
<text x="242.1" y="144.6">PPA</text>
<text x="260.8" y="148.5">1</text>
<text x="260.8" y="144.6">1</text>
<text x="274.3" y="148.5">镀银</text>
<text x="274.3" y="144.6">黑色</text>
<text x="205.6" y="155.1">ITEM</text>
<text x="205.9" y="152.4">项目</text>
<text x="217.2" y="155.1">DESCRIPTION</text>
<text x="221.3" y="152.4">名称</text>
<text x="239.2" y="155.1">MATERIAL</text>
<text x="241.6" y="152.4">材质</text>
<text x="259.1" y="152.3">数量</text>
<text x="259.7" y="155">QTY</text>
<text x="268.3" y="152.3">表面处理/颜色</text>
<text x="269.5" y="155.2">FINSH/COLOR</text>
</g>
<g font-size="2.2">
<text x="119" y="129.8">寿命：</text>
<text x="119" y="132.6">A:≥30000次</text>
<text x="119" y="135.4">B:≥100000次</text>
<text x="136.6" y="138">高度H：</text>
<text x="119" y="138.2">C:≥200000次</text>
<text x="136.6" y="140.5">25:2.5H</text>
<text x="136.6" y="143">27:2.7H</text>
<text x="146.7" y="147.2">12:120g</text>
<text x="146.7" y="149.7">18:180g</text>
<text x="146.8" y="144.6">力度：</text>
<text x="173.7" y="145.7">包装方式：</text>
<text x="173.8" y="148.5">A:散件</text>
<text x="146.8" y="152.3">26:260g</text>
<text x="173.7" y="154.1">C:热封编带</text>
<text x="173.8" y="151.3">B:冷封编带</text>
</g>
<g font-size="2">
<text x="109.4" y="177.7">标记</text>
<text x="119.5" y="177.7">处数</text>
<text x="134.9" y="177.7">更改文件号</text>
<text x="155.1" y="177.7">签名</text>
<text x="169.1" y="177.7">日期</text>
<text x="181.3" y="177.7">比例</text>
<text x="208.4" y="177.7">一般公差</text>
<text x="109.4" y="180.1">SING</text>
<text x="117" y="180.1">FREQUENCY</text>
<text x="135.9" y="180.1">REVISION</text>
<text x="153" y="180.1">APPROVED</text>
<text x="169.2" y="180.1">DATE</text>
<text x="180.9" y="180.1">SCALE</text>
<text x="181.4" y="183.9">单位</text>
<text x="203.9" y="180.1">GENERAL TOLERANCE</text>
<text x="181.4" y="186.3">UNIT</text>
<text x="181.4" y="190.2">重量</text>
<text x="180.4" y="192.5">WEIGHT</text>
<text x="203.5" y="197.1">角度</text>
<text x="203.1" y="199.5">ANGLE</text>
</g>
<text font-size="1.9" x="247.9" y="194.8">ZHEJIANG BOZHONG ELECTRONIC CO.,LTD.</text>
</svg>
